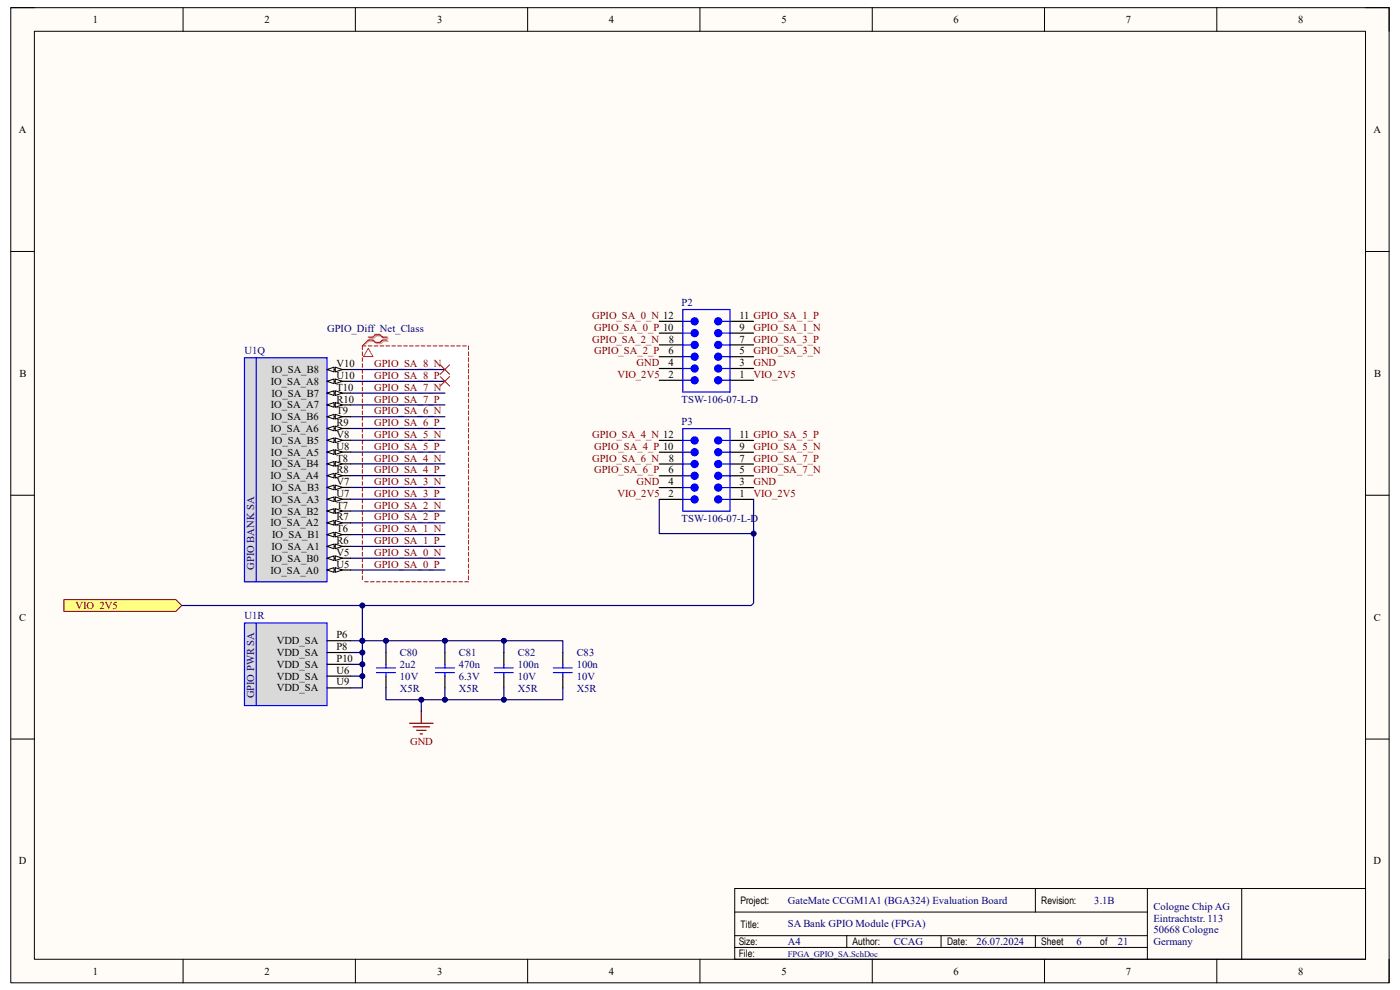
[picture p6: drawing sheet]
<svg xmlns="http://www.w3.org/2000/svg" width="297mm" height="210mm" viewBox="0 0 297 210" stroke-linecap="round" stroke-linejoin="round" font-family="sans-serif">
<path d="M2.3 1.6h292.4v206.9h-292.4z" fill-rule="evenodd" fill="#fffcf8"/>
<path d="M2.3 1.6h292.4v206.9h-292.4z" fill="none" stroke="#000" stroke-width=".21"/>
<path d="M7.3 6.6h282.4v196.9h-282.4z" fill-rule="evenodd" fill="#fffcf8"/>
<g fill="none" stroke="#000" stroke-width=".21">
<path d="M2.3 1.6h5M7.3 6.6h282.4v196.9h-282.4zM38.8 1.6v5M75.4 1.6v5M111.9 1.6v5M148.5 1.6v5M185 1.6v5M221.6 1.6v5M258.1 1.6v5M289.7 1.6h5v5M2.3 53.3h5M289.7 53.4h5"/>
<path d="M2.3 105.1h5M289.7 105.1h5M2.3 156.8h5M289.7 156.8h5M38.8 203.5v5M75.4 203.5v5M111.9 203.5v5M148.5 203.5v5M185 203.5v5M221.6 203.5v5M258.1 203.5v5M294.7 203.5v5"/>
</g>
<path d="M76.9 73.4h22.5v50h-22.5z" fill-rule="evenodd" fill="#fff"/>
<path d="M155.9 188.5h133.8v15h-133.8zM155.9 198.5h87.5M155.9 193.5h87.5M179.6 198.5v2.5M199.6 198.5v2.5M219.7 188.5v5M219.7 198.5v2.5M243.4 188.5v15M263.4 188.5v15M155.9 201h87.5" fill="none" stroke="#000" stroke-width=".21"/>
<path d="M86.9 153.4h5M87.6 154.2h3.5M88.4 154.9h2M89.1 155.7h.5M89.4 150.9v2.5" fill="none" stroke="#800000" stroke-width=".25"/>
<path d="M13.5 127.2h23.8l1.3 1.2-1.3 1.3h-23.8z" fill-rule="evenodd" fill="#ffff80"/>
<path d="M13.5 127.2h23.8l1.3 1.2-1.3 1.3h-23.8z" fill="none" stroke="#800000" stroke-width=".21"/>
<path d="M51.9 75.9h17.5v47.5h-17.5z" fill-rule="evenodd" fill="#d9d9d9"/>
<path d="M51.9 75.9h17.5v47.5h-17.5z" fill="none" stroke="#00f" stroke-width=".25"/>
<path d="M69.4 120.9h5" fill="none" stroke="#000" stroke-width=".25"/>
<path d="M69.4 120.9l1.5-.5v1z" fill="#f8fcff"/>
<path d="M69.4 120.9l1.5-.5v1z" fill="none" stroke="#000" stroke-width=".21"/>
<path d="M71.1 120.4l1.5 .5-1.5 .5z" fill="#f8fcff"/>
<path d="M71.1 120.4l1.5 .5-1.5 .5z" fill="none" stroke="#000" stroke-width=".21"/>
<path d="M69.4 118.4h5" fill="none" stroke="#000" stroke-width=".25"/>
<path d="M69.4 118.4l1.5-.5v1z" fill="#f8fcff"/>
<path d="M69.4 118.4l1.5-.5v1z" fill="none" stroke="#000" stroke-width=".21"/>
<path d="M71.1 117.9l1.5 .5-1.5 .5z" fill="#f8fcff"/>
<path d="M71.1 117.9l1.5 .5-1.5 .5z" fill="none" stroke="#000" stroke-width=".21"/>
<path d="M69.4 115.9h5" fill="none" stroke="#000" stroke-width=".25"/>
<path d="M69.4 115.9l1.5-.5v1z" fill="#f8fcff"/>
<path d="M69.4 115.9l1.5-.5v1z" fill="none" stroke="#000" stroke-width=".21"/>
<path d="M71.1 115.4l1.5 .5-1.5 .5z" fill="#f8fcff"/>
<path d="M71.1 115.4l1.5 .5-1.5 .5z" fill="none" stroke="#000" stroke-width=".21"/>
<path d="M69.4 113.4h5" fill="none" stroke="#000" stroke-width=".25"/>
<path d="M69.4 113.4l1.5-.5v1z" fill="#f8fcff"/>
<path d="M69.4 113.4l1.5-.5v1z" fill="none" stroke="#000" stroke-width=".21"/>
<path d="M71.1 112.9l1.5 .5-1.5 .5z" fill="#f8fcff"/>
<path d="M71.1 112.9l1.5 .5-1.5 .5z" fill="none" stroke="#000" stroke-width=".21"/>
<path d="M69.4 110.9h5" fill="none" stroke="#000" stroke-width=".25"/>
<path d="M69.4 110.9l1.5-.5v1z" fill="#f8fcff"/>
<path d="M69.4 110.9l1.5-.5v1z" fill="none" stroke="#000" stroke-width=".21"/>
<path d="M71.1 110.4l1.5 .5-1.5 .5z" fill="#f8fcff"/>
<path d="M71.1 110.4l1.5 .5-1.5 .5z" fill="none" stroke="#000" stroke-width=".21"/>
<path d="M69.4 108.4h5" fill="none" stroke="#000" stroke-width=".25"/>
<path d="M69.4 108.4l1.5-.5v1z" fill="#f8fcff"/>
<path d="M69.4 108.4l1.5-.5v1z" fill="none" stroke="#000" stroke-width=".21"/>
<path d="M71.1 107.9l1.5 .5-1.5 .5z" fill="#f8fcff"/>
<path d="M71.1 107.9l1.5 .5-1.5 .5z" fill="none" stroke="#000" stroke-width=".21"/>
<path d="M69.4 105.9h5" fill="none" stroke="#000" stroke-width=".25"/>
<path d="M69.4 105.9l1.5-.5v1z" fill="#f8fcff"/>
<path d="M69.4 105.9l1.5-.5v1z" fill="none" stroke="#000" stroke-width=".21"/>
<path d="M71.1 105.4l1.5 .5-1.5 .5z" fill="#f8fcff"/>
<path d="M71.1 105.4l1.5 .5-1.5 .5z" fill="none" stroke="#000" stroke-width=".21"/>
<path d="M69.4 103.4h5" fill="none" stroke="#000" stroke-width=".25"/>
<path d="M69.4 103.4l1.5-.5v1z" fill="#f8fcff"/>
<path d="M69.4 103.4l1.5-.5v1z" fill="none" stroke="#000" stroke-width=".21"/>
<path d="M71.1 102.9l1.5 .5-1.5 .5z" fill="#f8fcff"/>
<path d="M71.1 102.9l1.5 .5-1.5 .5z" fill="none" stroke="#000" stroke-width=".21"/>
<path d="M69.4 100.9h5" fill="none" stroke="#000" stroke-width=".25"/>
<path d="M69.4 100.9l1.5-.5v1z" fill="#f8fcff"/>
<path d="M69.4 100.9l1.5-.5v1z" fill="none" stroke="#000" stroke-width=".21"/>
<path d="M71.1 100.4l1.5 .5-1.5 .5z" fill="#f8fcff"/>
<path d="M71.1 100.4l1.5 .5-1.5 .5z" fill="none" stroke="#000" stroke-width=".21"/>
<path d="M69.4 98.4h5" fill="none" stroke="#000" stroke-width=".25"/>
<path d="M69.4 98.4l1.5-.5v1z" fill="#f8fcff"/>
<path d="M69.4 98.4l1.5-.5v1z" fill="none" stroke="#000" stroke-width=".21"/>
<path d="M71.1 97.9l1.5 .5-1.5 .5z" fill="#f8fcff"/>
<path d="M71.1 97.9l1.5 .5-1.5 .5z" fill="none" stroke="#000" stroke-width=".21"/>
<path d="M69.4 95.9h5" fill="none" stroke="#000" stroke-width=".25"/>
<path d="M69.4 95.9l1.5-.5v1z" fill="#f8fcff"/>
<path d="M69.4 95.9l1.5-.5v1z" fill="none" stroke="#000" stroke-width=".21"/>
<path d="M71.1 95.4l1.5 .5-1.5 .5z" fill="#f8fcff"/>
<path d="M71.1 95.4l1.5 .5-1.5 .5z" fill="none" stroke="#000" stroke-width=".21"/>
<path d="M69.4 93.4h5" fill="none" stroke="#000" stroke-width=".25"/>
<path d="M69.4 93.4l1.5-.5v1z" fill="#f8fcff"/>
<path d="M69.4 93.4l1.5-.5v1z" fill="none" stroke="#000" stroke-width=".21"/>
<path d="M71.1 92.9l1.5 .5-1.5 .5z" fill="#f8fcff"/>
<path d="M71.1 92.9l1.5 .5-1.5 .5z" fill="none" stroke="#000" stroke-width=".21"/>
<path d="M69.4 90.9h5" fill="none" stroke="#000" stroke-width=".25"/>
<path d="M69.4 90.9l1.5-.5v1z" fill="#f8fcff"/>
<path d="M69.4 90.9l1.5-.5v1z" fill="none" stroke="#000" stroke-width=".21"/>
<path d="M71.1 90.4l1.5 .5-1.5 .5z" fill="#f8fcff"/>
<path d="M71.1 90.4l1.5 .5-1.5 .5z" fill="none" stroke="#000" stroke-width=".21"/>
<path d="M69.4 88.4h5" fill="none" stroke="#000" stroke-width=".25"/>
<path d="M69.4 88.4l1.5-.5v1z" fill="#f8fcff"/>
<path d="M69.4 88.4l1.5-.5v1z" fill="none" stroke="#000" stroke-width=".21"/>
<path d="M71.1 87.9l1.5 .5-1.5 .5z" fill="#f8fcff"/>
<path d="M71.1 87.9l1.5 .5-1.5 .5z" fill="none" stroke="#000" stroke-width=".21"/>
<path d="M69.4 85.9h5" fill="none" stroke="#000" stroke-width=".25"/>
<path d="M69.4 85.9l1.5-.5v1z" fill="#f8fcff"/>
<path d="M69.4 85.9l1.5-.5v1z" fill="none" stroke="#000" stroke-width=".21"/>
<path d="M71.1 85.4l1.5 .5-1.5 .5z" fill="#f8fcff"/>
<path d="M71.1 85.4l1.5 .5-1.5 .5z" fill="none" stroke="#000" stroke-width=".21"/>
<path d="M69.4 83.4h5" fill="none" stroke="#000" stroke-width=".25"/>
<path d="M69.4 83.4l1.5-.5v1z" fill="#f8fcff"/>
<path d="M69.4 83.4l1.5-.5v1z" fill="none" stroke="#000" stroke-width=".21"/>
<path d="M71.1 82.9l1.5 .5-1.5 .5z" fill="#f8fcff"/>
<path d="M71.1 82.9l1.5 .5-1.5 .5z" fill="none" stroke="#000" stroke-width=".21"/>
<path d="M69.4 80.9h5" fill="none" stroke="#000" stroke-width=".25"/>
<path d="M69.4 80.9l1.5-.5v1z" fill="#f8fcff"/>
<path d="M69.4 80.9l1.5-.5v1z" fill="none" stroke="#000" stroke-width=".21"/>
<path d="M71.1 80.4l1.5 .5-1.5 .5z" fill="#f8fcff"/>
<path d="M71.1 80.4l1.5 .5-1.5 .5z" fill="none" stroke="#000" stroke-width=".21"/>
<path d="M69.4 78.4h5" fill="none" stroke="#000" stroke-width=".25"/>
<path d="M69.4 78.4l1.5-.5v1z" fill="#f8fcff"/>
<path d="M69.4 78.4l1.5-.5v1z" fill="none" stroke="#000" stroke-width=".21"/>
<path d="M71.1 77.9l1.5 .5-1.5 .5z" fill="#f8fcff"/>
<path d="M71.1 77.9l1.5 .5-1.5 .5z" fill="none" stroke="#000" stroke-width=".21"/>
<path d="M54.4 75.9v47.5" fill="none" stroke="#00f" stroke-width=".25"/>
<path d="M51.9 132.2h17.5v17.5h-17.5z" fill-rule="evenodd" fill="#d9d9d9"/>
<g fill="none" stroke="#00f" stroke-width=".25">
<path d="M153.1 105.9h1.8M51.9 132.2h17.5v17.5h-17.5zM54.4 132.2v17.5M79.9 141.7h4M79.9 142.7h4M81.9 140.9v.8M81.9 142.7v.7M92.4 141.7h4M92.4 142.7h4M94.4 140.9v.8M94.4 142.7v.7M104.9 141.7h4"/>
<path d="M104.9 142.7h4M106.9 140.9v.8M106.9 142.7v.7M117.4 141.7h4M117.4 142.7h4M119.4 140.9v.8M119.4 142.7v.7"/>
</g>
<g fill="none" stroke="#000" stroke-width=".25">
<path d="M139.9 98.4h5M139.9 95.9h5M139.9 93.4h5M154.9 98.4h5M154.9 95.9h5M154.9 93.4h5M139.9 105.9h5M139.9 100.9h5M139.9 103.4h5M154.9 105.9h5M154.9 100.9h5M154.9 103.4h5"/>
<path d="M69.4 138.4h5M69.4 135.9h5M81.9 138.4v2.5M94.4 138.4v2.5M106.9 138.4v2.5M119.4 138.4v2.5M69.4 145.9h5M69.4 143.4h5M69.4 140.9h5M81.9 143.4v2.5M94.4 143.4v2.5M106.9 143.4v2.5"/>
<path d="M119.4 143.4v2.5"/>
</g>
<g fill="none" stroke="#f00" stroke-width=".21">
<path d="M76.9 73.4h.8M76.9 73.4v.8M76.9 74.6v.8M76.9 75.9v.8M76.9 77.1v.8M76.9 78.4v.8M76.9 79.6v.8M78.1 73.4h.8M78.1 72.1l-1.2 1.3M79.4 73.4h.8M80.6 73.4h.8M81.9 73.4h.8"/>
<path d="M83.1 73.4h.8M84.4 73.4h.8M85.6 73.4h.8M86.9 73.4h.8M88.1 73.4h.8M89.4 73.4h.8M90.6 73.4h.8M91.9 73.4h.8M93.1 73.4h.8M94.4 73.4h.8M95.6 73.4h.8M96.9 73.4h.8"/>
<path d="M98.1 73.4h.8M99.4 73.4v.8M99.4 74.6v.8M99.4 75.9v.8M99.4 77.1v.8M99.4 78.4v.8M99.4 79.6v.8M76.9 80.9v.8M76.9 82.1v.8M76.9 83.4v.8M76.9 84.6v.8M76.9 85.9v.8"/>
<path d="M76.9 87.1v.8M76.9 88.4v.8M76.9 89.7v.7M76.9 90.9v.8M76.9 92.1v.8M76.9 93.4v.8M76.9 94.7v.7M76.9 95.9v.8M76.9 97.2v.7M76.9 98.4v.8M76.9 99.7v.7M99.4 80.9v.8"/>
<path d="M99.4 82.1v.8M99.4 83.4v.8M99.4 84.6v.8M99.4 85.9v.8M99.4 87.1v.8M99.4 88.4v.8M99.4 89.7v.7M99.4 90.9v.8M99.4 92.1v.8M99.4 93.4v.8M99.4 94.7v.7M99.4 95.9v.8"/>
<path d="M99.4 97.2v.7M99.4 98.4v.8M99.4 99.7v.7M76.9 100.9v.8M76.9 102.2v.7M76.9 103.4v.8M76.9 104.7v.7M76.9 105.9v.8M76.9 107.2v.7M76.9 108.4v.8M76.9 109.7v.7M76.9 110.9v.8"/>
<path d="M76.9 112.2v.7M76.9 113.4v.8M76.9 114.7v.7M76.9 115.9v.8M76.9 117.2v.7M76.9 118.4v.8M76.9 119.7v.7M99.4 100.9v.8M99.4 102.2v.7M99.4 103.4v.8M99.4 104.7v.7M99.4 105.9v.8"/>
<path d="M99.4 107.2v.7M99.4 108.4v.8M99.4 109.7v.7M99.4 110.9v.8M99.4 112.2v.7M99.4 113.4v.8M99.4 114.7v.7M99.4 115.9v.8M99.4 117.2v.7M99.4 118.4v.8M99.4 119.7v.7M76.9 120.9v.8"/>
<path d="M76.9 122.2v.7M77.3 123.4h.8M78.6 123.4h.8M79.8 123.4h.8M81.1 123.4h.8M82.3 123.4h.8M83.6 123.4h.8M84.8 123.4h.8M86.1 123.4h.8M87.3 123.4h.8M88.6 123.4h.8M89.9 123.4h.7"/>
<path d="M91.1 123.4h.8M92.4 123.4h.7M93.6 123.4h.8M94.9 123.4h.7M96.1 123.4h.8M97.4 123.4h.7M98.6 123.4h.8M99.4 120.9v.8M99.4 122.2v.7"/>
</g>
<path d="M78.1 73.9l1 1.7h-2z" fill="none" stroke="#f33" stroke-width=".21"/>
<path d="M78.4 71.8h1l.5-.5h1l.5 .5h1M78.4 72.4h1l.5 .5h1l.5-.5h1" fill="none" stroke="#d0a19e" stroke-width=".25"/>
<path d="M78.4 72.4l-1.5 1" fill="none" stroke="#d0a19e" stroke-width=".21"/>
<path d="M78.1 71.5h1l.5-.5h1l.5 .5h1M78.1 72.1h1l.5 .5h1l.5-.5h1" fill="none" stroke="#f00" stroke-width=".25"/>
<circle cx="152.4" cy="105.9" r=".75" fill="#00f"/>
<g fill="none" stroke="#00f" stroke-width=".25">
<path d="M144.9 90.9h10v17.5h-10zM144.9 105.9h1.7"/>
<circle cx="152.4" cy="105.9" r=".75"/>
</g>
<circle cx="147.4" cy="105.9" r=".75" fill="#00f"/>
<g fill="none" stroke="#00f" stroke-width=".25">
<path d="M144.9 98.4h1.7M153.1 98.4h1.8M144.9 103.4h1.7M144.9 100.9h1.7M153.1 103.4h1.8M153.1 100.9h1.8"/>
<circle cx="147.4" cy="105.9" r=".75"/>
</g>
<circle cx="152.4" cy="103.4" r=".75" fill="#00f"/>
<circle cx="152.4" cy="103.4" r=".75" fill="none" stroke="#00f" stroke-width=".25"/>
<circle cx="147.4" cy="103.4" r=".75" fill="#00f"/>
<circle cx="147.4" cy="103.4" r=".75" fill="none" stroke="#00f" stroke-width=".25"/>
<circle cx="152.4" cy="100.9" r=".75" fill="#00f"/>
<circle cx="152.4" cy="100.9" r=".75" fill="none" stroke="#00f" stroke-width=".25"/>
<circle cx="147.4" cy="100.9" r=".75" fill="#00f"/>
<circle cx="147.4" cy="100.9" r=".75" fill="none" stroke="#00f" stroke-width=".25"/>
<circle cx="152.4" cy="98.4" r=".75" fill="#00f"/>
<circle cx="152.4" cy="98.4" r=".75" fill="none" stroke="#00f" stroke-width=".25"/>
<circle cx="147.4" cy="98.4" r=".75" fill="#00f"/>
<g fill="none" stroke="#00f" stroke-width=".25">
<path d="M144.9 95.9h1.7M144.9 93.4h1.7M153.1 95.9h1.8M153.1 93.4h1.8"/>
<circle cx="147.4" cy="98.4" r=".75"/>
</g>
<circle cx="152.4" cy="95.9" r=".75" fill="#00f"/>
<circle cx="152.4" cy="95.9" r=".75" fill="none" stroke="#00f" stroke-width=".25"/>
<circle cx="147.4" cy="95.9" r=".75" fill="#00f"/>
<circle cx="147.4" cy="95.9" r=".75" fill="none" stroke="#00f" stroke-width=".25"/>
<circle cx="152.4" cy="93.4" r=".75" fill="#00f"/>
<circle cx="152.4" cy="93.4" r=".75" fill="none" stroke="#00f" stroke-width=".25"/>
<circle cx="147.4" cy="93.4" r=".75" fill="#00f"/>
<g fill="none" stroke="#00f" stroke-width=".25">
<path d="M153.1 80.7h1.8"/>
<circle cx="147.4" cy="93.4" r=".75"/>
</g>
<path d="M139.9 75.7h5M139.9 78.2h5M139.9 73.2h5M139.9 70.7h5M139.9 68.2h5M154.9 75.7h5M154.9 78.2h5M154.9 73.2h5M154.9 70.7h5M154.9 68.2h5M139.9 80.7h5M154.9 80.7h5" fill="none" stroke="#000" stroke-width=".25"/>
<circle cx="152.4" cy="80.7" r=".75" fill="#00f"/>
<g fill="none" stroke="#00f" stroke-width=".25">
<path d="M144.9 65.7h10v17.5h-10zM144.9 80.7h1.7"/>
<circle cx="152.4" cy="80.7" r=".75"/>
</g>
<circle cx="147.4" cy="80.7" r=".75" fill="#00f"/>
<g fill="none" stroke="#00f" stroke-width=".25">
<path d="M144.9 78.2h1.7M144.9 75.7h1.7M144.9 73.2h1.7M153.1 78.2h1.8M153.1 75.7h1.8M153.1 73.2h1.8"/>
<circle cx="147.4" cy="80.7" r=".75"/>
</g>
<circle cx="152.4" cy="78.2" r=".75" fill="#00f"/>
<circle cx="152.4" cy="78.2" r=".75" fill="none" stroke="#00f" stroke-width=".25"/>
<circle cx="147.4" cy="78.2" r=".75" fill="#00f"/>
<circle cx="147.4" cy="78.2" r=".75" fill="none" stroke="#00f" stroke-width=".25"/>
<circle cx="152.4" cy="75.7" r=".75" fill="#00f"/>
<circle cx="152.4" cy="75.7" r=".75" fill="none" stroke="#00f" stroke-width=".25"/>
<circle cx="147.4" cy="75.7" r=".75" fill="#00f"/>
<circle cx="147.4" cy="75.7" r=".75" fill="none" stroke="#00f" stroke-width=".25"/>
<circle cx="152.4" cy="73.2" r=".75" fill="#00f"/>
<circle cx="152.4" cy="73.2" r=".75" fill="none" stroke="#00f" stroke-width=".25"/>
<circle cx="147.4" cy="73.2" r=".75" fill="#00f"/>
<g fill="none" stroke="#00f" stroke-width=".25">
<path d="M144.9 70.7h1.7M144.9 68.2h1.7M153.1 70.7h1.8M153.1 68.2h1.8"/>
<circle cx="147.4" cy="73.2" r=".75"/>
</g>
<circle cx="152.4" cy="70.7" r=".75" fill="#00f"/>
<circle cx="152.4" cy="70.7" r=".75" fill="none" stroke="#00f" stroke-width=".25"/>
<circle cx="147.4" cy="70.7" r=".75" fill="#00f"/>
<circle cx="147.4" cy="70.7" r=".75" fill="none" stroke="#00f" stroke-width=".25"/>
<circle cx="152.4" cy="68.2" r=".75" fill="#00f"/>
<circle cx="152.4" cy="68.2" r=".75" fill="none" stroke="#00f" stroke-width=".25"/>
<circle cx="147.4" cy="68.2" r=".75" fill="#00f"/>
<circle cx="147.4" cy="68.2" r=".75" fill="none" stroke="#00f" stroke-width=".25"/>
<path d="M76.9 143.4v2.5h-2.5" fill="none" stroke="#000080" stroke-width=".25"/>
<circle cx="76.9" cy="143.4" r=".5" fill="#000080"/>
<circle cx="76.9" cy="143.4" r=".5" fill="none" stroke="#000080" stroke-width=".21"/>
<path d="M76.9 140.9v2.5h-2.5" fill="none" stroke="#000080" stroke-width=".25"/>
<circle cx="76.9" cy="140.9" r=".5" fill="#000080"/>
<circle cx="76.9" cy="140.9" r=".5" fill="none" stroke="#000080" stroke-width=".21"/>
<circle cx="76.9" cy="143.4" r=".5" fill="#000080"/>
<circle cx="76.9" cy="143.4" r=".5" fill="none" stroke="#000080" stroke-width=".21"/>
<path d="M74.4 138.4h2.5v2.5h-2.5" fill="none" stroke="#000080" stroke-width=".25"/>
<circle cx="76.9" cy="138.4" r=".5" fill="#000080"/>
<circle cx="76.9" cy="138.4" r=".5" fill="none" stroke="#000080" stroke-width=".21"/>
<circle cx="76.9" cy="140.9" r=".5" fill="#000080"/>
<circle cx="76.9" cy="140.9" r=".5" fill="none" stroke="#000080" stroke-width=".21"/>
<path d="M74.4 135.9h2.5v2.5" fill="none" stroke="#000080" stroke-width=".25"/>
<circle cx="76.9" cy="138.4" r=".5" fill="#000080"/>
<circle cx="76.9" cy="138.4" r=".5" fill="none" stroke="#000080" stroke-width=".21"/>
<circle cx="76.9" cy="135.9" r=".5" fill="#000080"/>
<circle cx="76.9" cy="135.9" r=".5" fill="none" stroke="#000080" stroke-width=".21"/>
<g fill="none" stroke="#000080" stroke-width=".25">
<path d="M74.4 78.4h20M74.4 98.4h20M74.4 95.9h20M74.4 93.4h20M74.4 90.9h20M74.4 88.4h20M74.4 85.9h20M74.4 83.4h20M74.4 80.9h20M74.4 118.4h20M74.4 115.9h20M74.4 113.4h20"/>
<path d="M74.4 110.9h20M74.4 108.4h20M74.4 105.9h20M74.4 103.4h20M74.4 100.9h20M74.4 120.9h20M76.9 135.9h5v2.5"/>
</g>
<circle cx="81.9" cy="135.9" r=".5" fill="#000080"/>
<circle cx="81.9" cy="135.9" r=".5" fill="none" stroke="#000080" stroke-width=".21"/>
<circle cx="76.9" cy="135.9" r=".5" fill="#000080"/>
<circle cx="76.9" cy="135.9" r=".5" fill="none" stroke="#000080" stroke-width=".21"/>
<path d="M81.9 145.9v2.5h12.5v-2.5" fill="none" stroke="#000080" stroke-width=".25"/>
<circle cx="89.4" cy="148.4" r=".5" fill="#000080"/>
<circle cx="89.4" cy="148.4" r=".5" fill="none" stroke="#000080" stroke-width=".21"/>
<circle cx="94.4" cy="148.4" r=".5" fill="#000080"/>
<circle cx="94.4" cy="148.4" r=".5" fill="none" stroke="#000080" stroke-width=".21"/>
<path d="M81.9 135.9h12.5v2.5" fill="none" stroke="#000080" stroke-width=".25"/>
<circle cx="81.9" cy="135.9" r=".5" fill="#000080"/>
<circle cx="81.9" cy="135.9" r=".5" fill="none" stroke="#000080" stroke-width=".21"/>
<circle cx="94.4" cy="135.9" r=".5" fill="#000080"/>
<circle cx="94.4" cy="135.9" r=".5" fill="none" stroke="#000080" stroke-width=".21"/>
<path d="M106.9 145.9v2.5h-12.5" fill="none" stroke="#000080" stroke-width=".25"/>
<circle cx="94.4" cy="148.4" r=".5" fill="#000080"/>
<circle cx="94.4" cy="148.4" r=".5" fill="none" stroke="#000080" stroke-width=".21"/>
<circle cx="106.9" cy="148.4" r=".5" fill="#000080"/>
<circle cx="106.9" cy="148.4" r=".5" fill="none" stroke="#000080" stroke-width=".21"/>
<path d="M94.4 135.9h12.5v2.5" fill="none" stroke="#000080" stroke-width=".25"/>
<circle cx="94.4" cy="135.9" r=".5" fill="#000080"/>
<circle cx="94.4" cy="135.9" r=".5" fill="none" stroke="#000080" stroke-width=".21"/>
<circle cx="106.9" cy="135.9" r=".5" fill="#000080"/>
<circle cx="106.9" cy="135.9" r=".5" fill="none" stroke="#000080" stroke-width=".21"/>
<path d="M119.4 145.9v2.5h-12.5" fill="none" stroke="#000080" stroke-width=".25"/>
<circle cx="106.9" cy="148.4" r=".5" fill="#000080"/>
<circle cx="106.9" cy="148.4" r=".5" fill="none" stroke="#000080" stroke-width=".21"/>
<path d="M106.9 135.9h12.5v2.5" fill="none" stroke="#000080" stroke-width=".25"/>
<circle cx="106.9" cy="135.9" r=".5" fill="#000080"/>
<circle cx="106.9" cy="135.9" r=".5" fill="none" stroke="#000080" stroke-width=".21"/>
<path d="M89.4 148.4v2.5" fill="none" stroke="#000080" stroke-width=".25"/>
<circle cx="89.4" cy="148.4" r=".5" fill="#000080"/>
<circle cx="89.4" cy="148.4" r=".5" fill="none" stroke="#000080" stroke-width=".21"/>
<path d="M38.6 128.4h38.3v7.5" fill="none" stroke="#000080" stroke-width=".25"/>
<circle cx="76.9" cy="128.5" r=".5" fill="#000080"/>
<circle cx="76.9" cy="128.5" r=".5" fill="none" stroke="#000080" stroke-width=".21"/>
<circle cx="76.9" cy="135.9" r=".5" fill="#000080"/>
<circle cx="76.9" cy="135.9" r=".5" fill="none" stroke="#000080" stroke-width=".21"/>
<path d="M159.9 105.9v22l-.5 .5h-82.5" fill="none" stroke="#000080" stroke-width=".25"/>
<circle cx="159.9" cy="113.2" r=".5" fill="#000080"/>
<circle cx="159.9" cy="113.2" r=".5" fill="none" stroke="#000080" stroke-width=".21"/>
<circle cx="76.9" cy="128.5" r=".5" fill="#000080"/>
<circle cx="76.9" cy="128.5" r=".5" fill="none" stroke="#000080" stroke-width=".21"/>
<path d="M139.9 105.9v7.3h20" fill="none" stroke="#000080" stroke-width=".25"/>
<circle cx="159.9" cy="113.2" r=".5" fill="#000080"/>
<circle cx="159.9" cy="113.2" r=".5" fill="none" stroke="#000080" stroke-width=".21"/>
<path d="M93.4 79.9l2 2M93.4 77.4l2 2M95.4 79.9l-2 2M95.4 77.4l-2 2" fill="none" stroke="#f00" stroke-width=".21"/>
<g font-size="2.2">
<text x="19.7" y="4.9">1</text>
<text x="56.1" y="4.9">2</text>
<text x="92.7" y="4.9">3</text>
<text x="129.2" y="4.9">4</text>
<text x="165.8" y="4.9">5</text>
<text x="202.3" y="4.9">6</text>
<text x="238.8" y="4.9">7</text>
<text x="275.4" y="4.9">8</text>
<text x="4" y="28.2">A</text>
<text x="291.4" y="28.2">A</text>
<text x="156.9" y="70.1">9</text>
<text x="156.9" y="67.6">11 GPIO_SA_1_P</text>
<text x="71.4" y="77.9">V10</text>
<text x="141.8" y="75.2">6</text>
<text x="141.8" y="77.7">4</text>
<text x="141.9" y="72.7">8</text>
<text x="156.9" y="75.2">5</text>
<text x="156.9" y="77.7">3</text>
<text x="156.9" y="72.7">7</text>
<text x="4.1" y="80">B</text>
<text x="57.4" y="81.7">IO_SA_A8</text>
<text x="57.6" y="79.1">IO_SA_B8</text>
<text x="71.4" y="82.9">T10</text>
<text x="71.4" y="80.4">U10</text>
<text x="141.8" y="80.2">2</text>
<text x="156.9" y="80.2">1</text>
<text x="291.5" y="80">B</text>
<text x="57.4" y="86.7">IO_SA_A7</text>
<text x="57.5" y="89.2">IO_SA_B6</text>
<text x="57.6" y="84.2">IO_SA_B7</text>
<text x="71.4" y="87.9">T9</text>
<text x="71.4" y="85.4">R10</text>
<text x="57.4" y="91.7">IO_SA_A6</text>
<text x="57.6" y="94.1">IO_SA_B5</text>
<text x="71.4" y="95.4">U8</text>
<text x="71.4" y="92.9">V8</text>
<text x="71.4" y="90.4">R9</text>
<text x="156.9" y="95.4">9</text>
<text x="156.9" y="92.9">11 GPIO_SA_5_P</text>
<text x="57.4" y="101.6">IO_SA_A4</text>
<text x="57.5" y="96.6">IO_SA_A5</text>
<text x="57.5" y="99.1">IO_SA_B4</text>
<text x="71.4" y="100.4">R8</text>
<text x="71.4" y="97.9">T8</text>
<text x="141.8" y="100.4">6</text>
<text x="141.9" y="97.9">8</text>
<text x="156.9" y="100.4">5</text>
<text x="156.9" y="97.9">7</text>
<text x="57.5" y="106.6">IO_SA_A3</text>
<text x="57.7" y="104.1">IO_SA_B3</text>
<text x="71.4" y="107.9">T7</text>
<text x="71.4" y="105.4">U7</text>
<text x="71.4" y="102.9">V7</text>
<text x="141.8" y="105.5">2</text>
<text x="141.8" y="103">4</text>
<text x="156.9" y="105.5">1</text>
<text x="156.9" y="103">3</text>
<text x="57.4" y="111.7">IO_SA_A2</text>
<text x="57.5" y="109.2">IO_SA_B2</text>
<text x="71.4" y="112.9">T6</text>
<text x="71.4" y="110.4">R7</text>
<text x="57.5" y="119.2">IO_SA_B0</text>
<text x="57.6" y="116.7">IO_SA_A1</text>
<text x="57.7" y="114.2">IO_SA_B1</text>
<text x="71.4" y="117.9">V5</text>
<text x="71.4" y="115.4">R6</text>
<text x="57.4" y="121.7">IO_SA_A0</text>
<text x="71.4" y="120.4">U5</text>
<text x="4.1" y="131.7">C</text>
<text x="291.5" y="131.7">C</text>
<text x="58.7" y="136.7">VDD_SA</text>
<text x="71.4" y="137.9">P8</text>
<text x="71.4" y="135.4">P6</text>
<text x="58.7" y="141.7">VDD_SA</text>
<text x="58.7" y="139.2">VDD_SA</text>
<text x="71.4" y="142.9">U6</text>
<text x="71.4" y="140.4">P10</text>
<text x="58.7" y="146.7">VDD_SA</text>
<text x="58.7" y="144.2">VDD_SA</text>
<text x="71.4" y="145.4">U9</text>
<text x="4" y="183.4">D</text>
<text x="291.4" y="183.4">D</text>
<text x="157.1" y="191.8">Project:</text>
<text x="220.9" y="191.8">Revision:</text>
<text x="157.1" y="196.8">Title:</text>
<text x="156.7" y="203">File:</text>
<text x="156.7" y="200.6">Size:</text>
<text x="180.9" y="200.5">Author:</text>
<text x="200.9" y="200.5">Date:</text>
<text x="220.9" y="200.5">Sheet</text>
<text x="233.4" y="200.5">of</text>
<text x="19.7" y="206.8">1</text>
<text x="56.1" y="206.8">2</text>
<text x="92.7" y="206.8">3</text>
<text x="129.2" y="206.8">4</text>
<text x="165.8" y="206.8">5</text>
<text x="202.3" y="206.8">6</text>
<text x="238.8" y="206.8">7</text>
<text x="275.4" y="206.8">8</text>
</g>
<g font-size="2.2" fill="#000080">
<text x="144.6" y="64.9">P2</text>
<text x="69.4" y="70.4">GPIO_Diff_Net_Class</text>
<text x="51.9" y="75.1">U1Q</text>
<text x="144.6" y="85.4">TSW-106-07-L-D</text>
<text x="144.6" y="90.2">P3</text>
<text x="144.6" y="110.7">TSW-106-07-L-D</text>
<text x="53.9" y="120.9" transform="rotate(-90 53.9 120.9)">GPIO BANK SA</text>
<text x="51.9" y="131.4">U1R</text>
<text x="84.8" y="139.2">C80</text>
<text x="84.8" y="141.7">2u2</text>
<text x="97.3" y="139.2">C81</text>
<text x="97.3" y="141.7">470n</text>
<text x="109.9" y="139.2">C82</text>
<text x="109.9" y="141.7">100n</text>
<text x="122.3" y="139.2">C83</text>
<text x="122.3" y="141.7">100n</text>
<text x="53.9" y="148.2" transform="rotate(-90 53.9 148.2)">GPIO PWR SA</text>
<text x="84.8" y="144.2">10V</text>
<text x="84.8" y="146.7">X5R</text>
<text x="97.3" y="144.2">6.3V</text>
<text x="97.3" y="146.7">X5R</text>
<text x="109.9" y="144.2">10V</text>
<text x="109.9" y="146.7">X5R</text>
<text x="122.3" y="144.2">10V</text>
<text x="122.3" y="146.7">X5R</text>
<text x="167.1" y="191.7">GateMate CCGM1A1 (BGA324) Evaluation Board</text>
<text x="232.2" y="191.7">3.1B</text>
<text x="167.1" y="196.7">SA Bank GPIO Module (FPGA)</text>
<text x="244.7" y="193">Cologne Chip AG</text>
<text x="244.7" y="195.5">Eintrachtstr. 113</text>
<text x="244.7" y="198">50668 Cologne</text>
<text x="167.1" y="200.5">A4</text>
<text x="189.7" y="200.5">CCAG</text>
<text x="207.1" y="200.5">26.07.2024</text>
<text x="228.4" y="200.5">6</text>
<text x="237.2" y="200.5">21</text>
<text x="244.7" y="200.5">Germany</text>
</g>
<g font-size="2.2" fill="#800000">
<text x="125.6" y="67.6">GPIO_SA_0_N 12</text>
<text x="126" y="70.1">GPIO_SA_0_P 10</text>
<text x="159.9" y="70.1">GPIO_SA_1_N</text>
<text x="79.4" y="77.9">GPIO_SA_8_N</text>
<text x="125.6" y="72.7">GPIO_SA_2_N</text>
<text x="126" y="75.2">GPIO_SA_2_P</text>
<text x="135" y="77.7">GND</text>
<text x="159.9" y="72.7">GPIO_SA_3_P</text>
<text x="159.9" y="75.2">GPIO_SA_3_N</text>
<text x="159.9" y="77.7">GND</text>
<text x="79.4" y="80.4">GPIO_SA_8_P</text>
<text x="79.4" y="82.9">GPIO_SA_7_N</text>
<text x="131" y="80.2">VIO_2V5</text>
<text x="159.9" y="80.2">VIO_2V5</text>
<text x="79.4" y="85.4">GPIO_SA_7_P</text>
<text x="79.4" y="87.9">GPIO_SA_6_N</text>
<text x="79.4" y="90.4">GPIO_SA_6_P</text>
<text x="79.4" y="92.9">GPIO_SA_5_N</text>
<text x="79.4" y="95.4">GPIO_SA_5_P</text>
<text x="125.6" y="92.9">GPIO_SA_4_N 12</text>
<text x="126" y="95.4">GPIO_SA_4_P 10</text>
<text x="159.9" y="95.4">GPIO_SA_5_N</text>
<text x="79.4" y="97.9">GPIO_SA_4_N</text>
<text x="79.4" y="100.4">GPIO_SA_4_P</text>
<text x="125.6" y="97.9">GPIO_SA_6_N</text>
<text x="126" y="100.4">GPIO_SA_6_P</text>
<text x="159.9" y="97.9">GPIO_SA_7_P</text>
<text x="159.9" y="100.4">GPIO_SA_7_N</text>
<text x="79.4" y="102.9">GPIO_SA_3_N</text>
<text x="79.4" y="105.4">GPIO_SA_3_P</text>
<text x="79.4" y="107.9">GPIO_SA_2_N</text>
<text x="131" y="105.5">VIO_2V5</text>
<text x="135" y="103">GND</text>
<text x="159.9" y="103">GND</text>
<text x="159.9" y="105.5">VIO_2V5</text>
<text x="79.4" y="110.4">GPIO_SA_2_P</text>
<text x="79.4" y="112.9">GPIO_SA_1_N</text>
<text x="79.4" y="115.4">GPIO_SA_1_P</text>
<text x="79.4" y="117.9">GPIO_SA_0_N</text>
<text x="79.4" y="120.4">GPIO_SA_0_P</text>
<text x="16" y="129.2">VIO_2V5</text>
<text x="87" y="157.9">GND</text>
</g>
<text font-size="1.8" fill="#000080" x="167.1" y="203.1">FPGA_GPIO_SA.SchDoc</text>
</svg>
